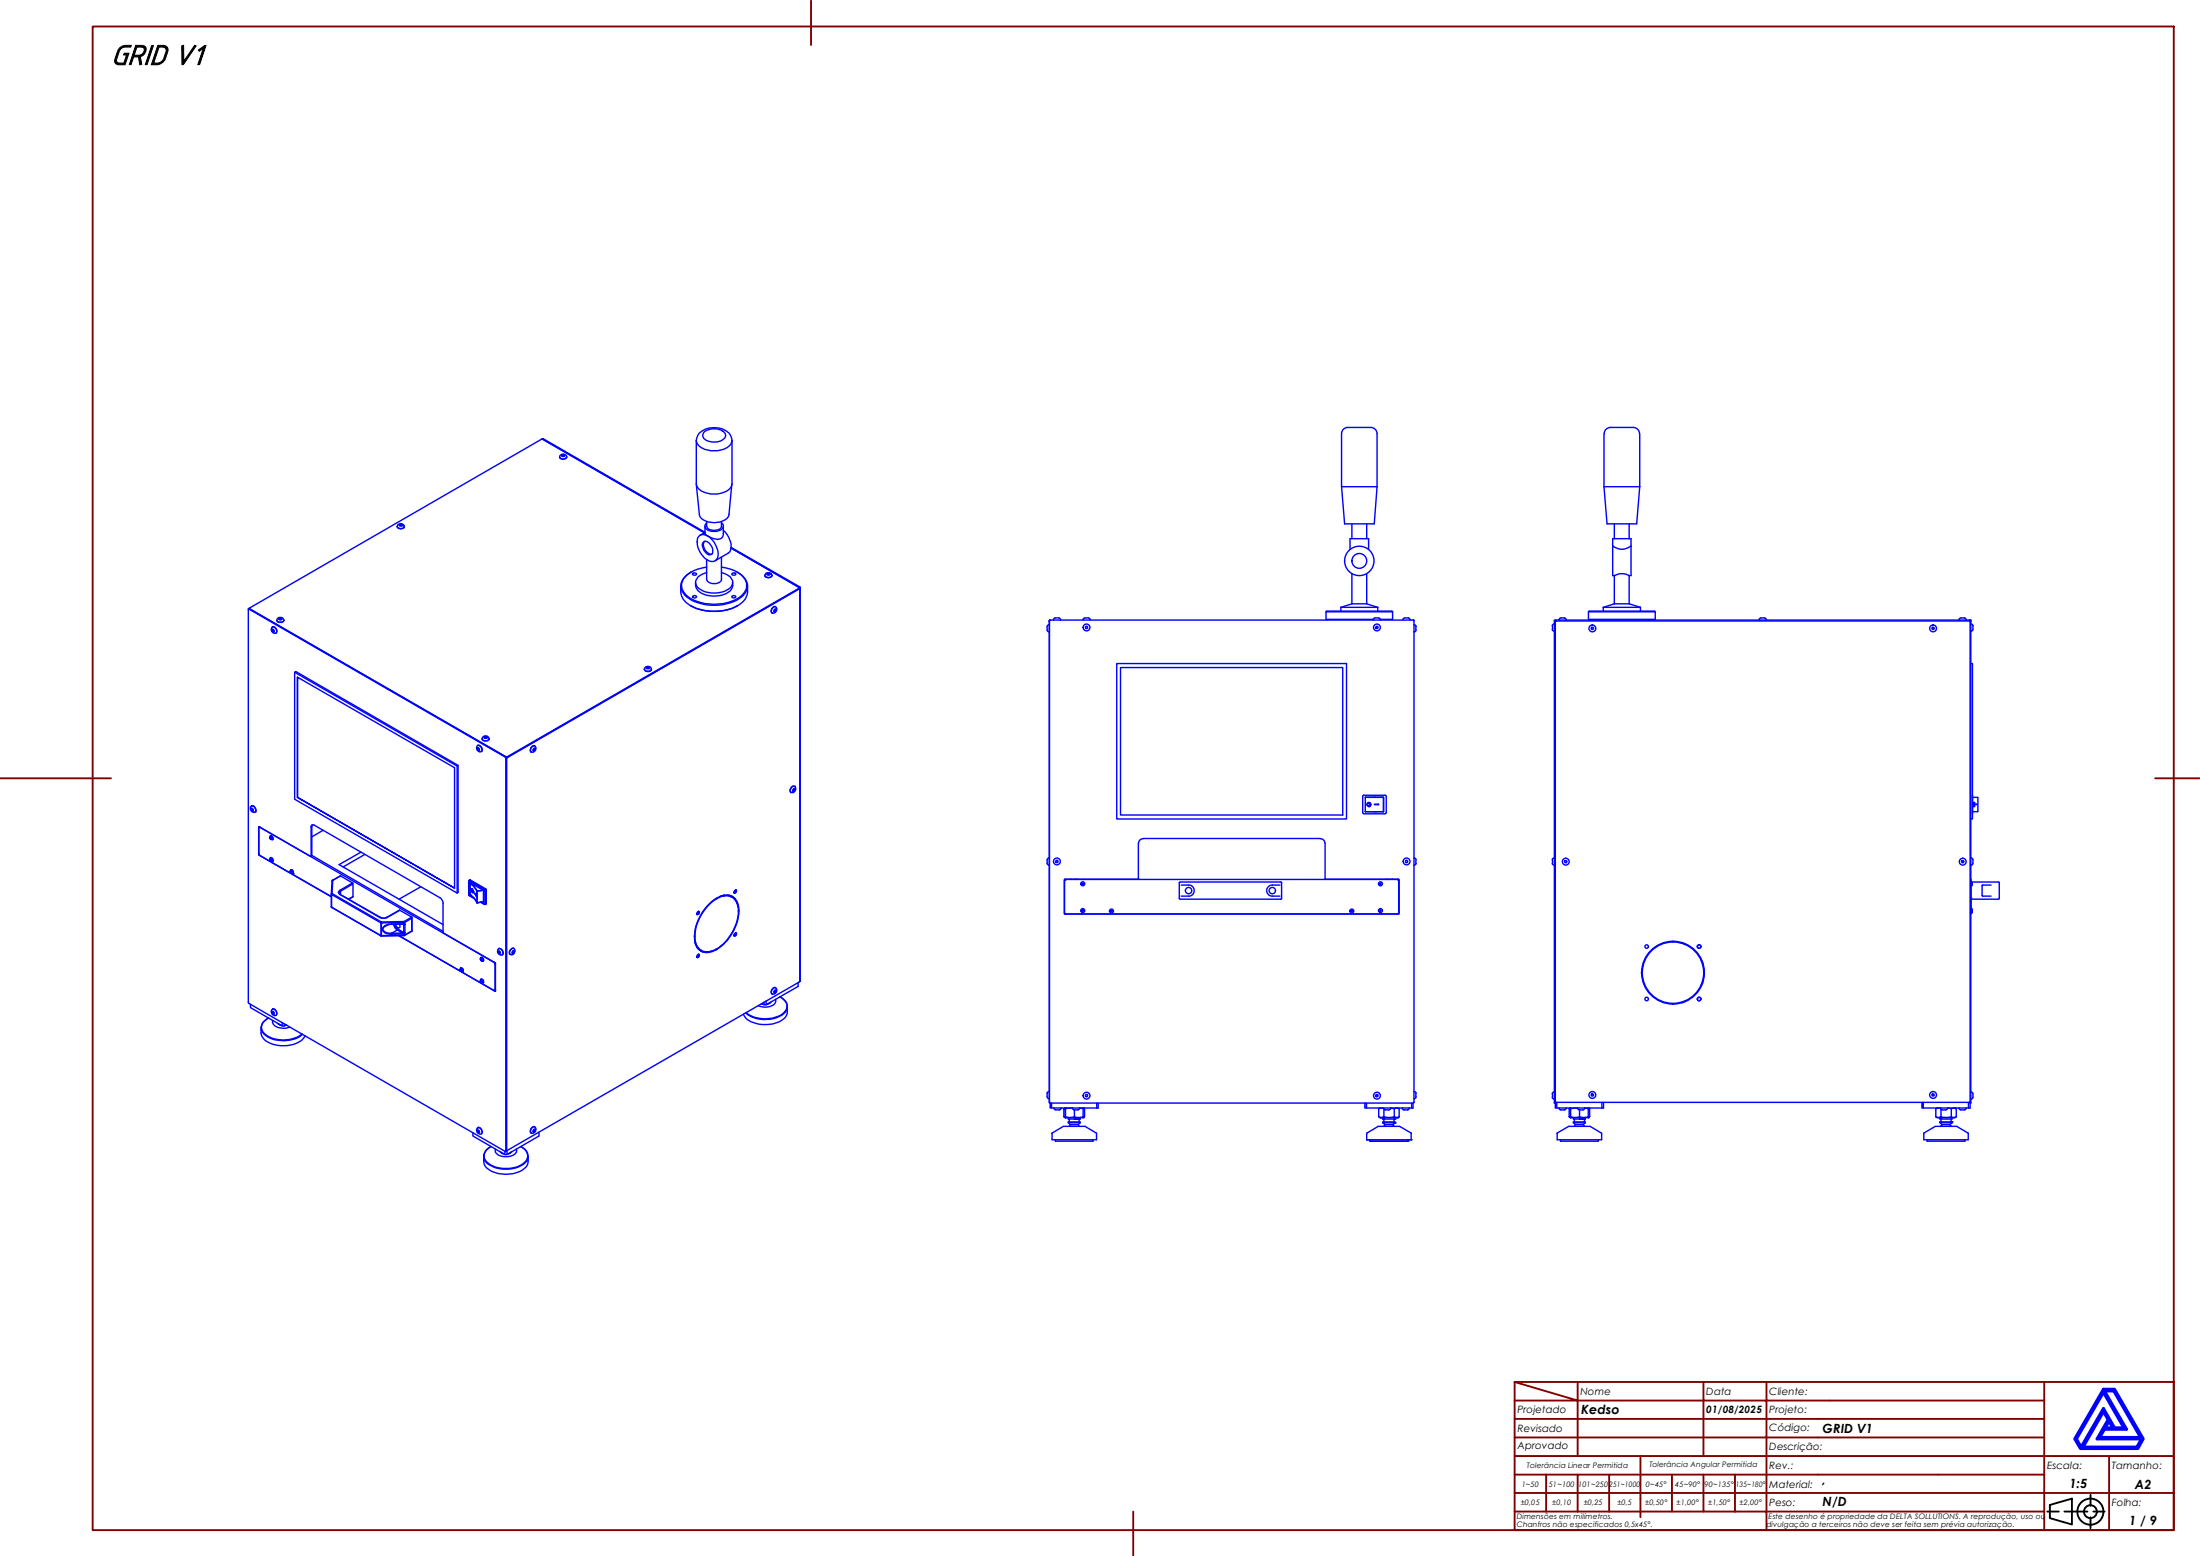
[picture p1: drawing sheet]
<svg xmlns="http://www.w3.org/2000/svg" width="594mm" height="420mm" viewBox="0 0 594 420" stroke-linecap="round" stroke-linejoin="round" font-family="sans-serif">
<!-- layer: Visible (ABNT) -->
<circle cx="192.2" cy="256.8" r=".19" fill="#00f"/>
<g fill="none" stroke="#00f" stroke-width=".38">
<path d="M146.5 118.6l43.7 25.3M146.6 118.6h-.4l-78.8 45.6v.2M146.7 118.5l-.2 .1M146.7 118.5l43.7 25.2M197.4 148l18.5 10.7-.1 .1M197.4 147.8l18.6 10.7M215.8 159l.1 106.1-79 45.6M215.8 159l-78.9 45.6M215.8 158.8v.2M215.8 158.8l-78.9 45.6M215.9 158.9l-.1 .1M216 158.5l.1 .2"/>
<path d="M216 158.5l-.2 .1M216.1 158.7h-.2l.1 .3M216.1 158.7v106.2M67.2 164.4l-.1 106.3 69.5 40.2M67.2 164.4l69.3 40M67.3 164.3l-.2 .1M67.4 164.4l69.3 40M67.4 164.4h-.2M79.6 181.5l.3-.2 43.8 25.4v34.3l-.3 .2-43.8-25.4zM79.6 181.5l43.8 25.4 .3-.2M80.3 182.9v32.4v-32.4l42.4 24.4v32.5M80.3 215.3l42.4 24.5-42.4-24.5"/>
<path d="M123.4 206.9v34.3M136.5 204.4l.1 .3M136.6 204.7v106.2M136.7 204.4h.2M136.7 204.4l.1 .2M136.7 204.4h-.2M136.8 204.6h.1M136.8 204.6v106.1M136.8 204.6l-.2 .1M136.9 204.6l-.1 .2M136.9 204.4v.2M69.8 230.7l.2 .2"/>
<path d="M69.8 223.3v7.4M69.9 230.5l.3 .5M69.9 230.6l-.1 .1M70 223.2l-.2 .1M70 230.9l19.5 11.3M70 223.2l13.9 8M70 230.9h.1M70 223.2v.1M70.2 223.4l-.3 .2M84 223.3l.2-.5h.6l34.2 19.7 .6 1.2v8.1l14.1 8.2 .1 7.6M84 231.2h-.1M84 223.3v7.9"/>
<path d="M84.2 231.1l-.3 .1M84.2 231.1l-.2 .1M84.2 223.2v7.9M84.2 223.2l-.2 .1M84.3 222.7l-.1 .5M87.2 224.2l-3 1.8M97.5 230.1l-5.9 3.4 28 16.2M98.5 230.7l-5.9 3.4M107.7 252.6l26 15M133.4 259.9l.3 .5 .1-.1M187.6 253.9a3.6 3.6 0 0 0 1.8 2.7M188.3 257.9l.2-.2a.39 .39 0 0 1 .3 .6 .39 .39 0 0 1-.6 .1z"/>
<path d="M188.3 246.2l.4-.1a.46 .46 0 0 1 .1 .6 .46 .46 0 0 1-.6 .2zM188.7 257.7l-.2 .5-.3 .3M188.7 246.1l-.2 .6-.3 .2M192.5 256.7l-1.6 .4-1.7-.3M193.3 256.3l.2 .2v-.2a3.6 3.6 0 0 1-5.2-.7l-.4-.9-.3-1.8a3.5 3.5 0 0 0 1.4 3.7 3.5 3.5 0 0 0 3.8 .1l.7-.2M193.3 242.6l.2 .1v-.2a13.4 13.4 0 0 0-6 10.3v-.2M193.5 242.7a12.8 12.8 0 0 0-5.9 10.1M194.4 242.1a3.6 3.6 0 0 1 3.3 .1M197.7 242l.7 .6 .5 .8 .4 1.6M198.6 251.9h.1a.47 .47 0 0 1 .1 .6 .47 .47 0 0 1-.6 .2l.1-.5zM198.6 240.3a.39 .39 0 0 1 .2 .6 .39 .39 0 0 1-.6 .1zM198.7 251.9v.4l-.5 .4"/>
<path d="M198.7 240.3v.4l-.5 .4M199.4 245.8v.2a3.5 3.5 0 0 0-4.1-4l-1.7 .6a3.5 3.5 0 0 1 3.9-.7 3.5 3.5 0 0 1 2 3.3v.7M199.5 246a13.1 13.1 0 0 1-5.9 10.3 14.4 14.4 0 0 0 5.9-10.3zM67.6 271.2v.9l8.6 4.9h.6M70.5 277.5a3.9 3.9 0 0 0 3.4 4.5 8.4 8.4 0 0 0 8-1.6l.5-.7M73.7 275.6a1.54 1.54 0 0 0 1.4 1.9l1.9 .2 1.2-.4M74.9 276.3l1 .6M75.2 276.5l.6 .3M76.2 276.1v.9M76.8 276.5v.5M77.2 276.8l-.4 .2M77.3 276.8l-.2 .1"/>
<path d="M81.5 279.2a8.3 8.3 0 0 1-10.4-.4 2.36 2.36 0 0 1 1-3.6l.4-.3a2.67 2.67 0 0 0-1.1 4.5 8.6 8.6 0 0 0 10.3-.1M133.7 267.4l.1 .2M133.8 267.6h-.1M133.8 267.3l-.4 .2M201.5 273.4a8.4 8.4 0 0 0 10.1 .1 2.34 2.34 0 0 0-.5-4l-.5-.3a2.81 2.81 0 0 1 1.9 3.4 6.8 6.8 0 0 1-6.8 2.7 6.7 6.7 0 0 1-4.3-1.8M205.6 271.1l.5 .1M205.7 271l.2 .1M205.7 271l.6 .3h.6M206.3 270.6v.7M206.9 270.3v1M208 270.7l-.7 .4M208.2 270.6l-1 .6"/>
<path d="M209.4 269.9a1.83 1.83 0 0 1-2.1 2h-.9l-1.7-.3M212.6 271.8a3.7 3.7 0 0 1-3.4 4.5 8.5 8.5 0 0 1-7.8-1.4l-.7-1M215.5 265.3v1.1l-8.6 4.9M216.1 264.9l-.2 .2M216.1 264.9l-.1 .1M127.7 305.9v.8l8.6 5.1h.6M130.6 312.3a3.5 3.5 0 0 0 2.8 4.2 8 8 0 0 0 8.9-1.8l.3-1.1v-1.3M131.1 310.7l1.5-1.1a2.61 2.61 0 0 0-1.3 3.9 8.3 8.3 0 0 0 10.7 0 2.54 2.54 0 0 0-1.4-3.9 2.67 2.67 0 0 1 2 2.5 2.67 2.67 0 0 1-1.8 2.6 8.6 8.6 0 0 1-9.6-1 2.33 2.33 0 0 1-.1-3zM133.8 310.3a1.72 1.72 0 0 0 1.9 2 3.3 3.3 0 0 0 3.8-1.5l-.1-.5M135.1 311l.9 .6M135.3 311.1l.6 .4M136.3 310.9v.9"/>
<path d="M136.8 310.6l.1 .1M136.8 310.7l-.2 .2M136.8 310.7h.1M136.9 310.7v1.1M137.9 311.1l-.5 .4M138.2 311l-.4 .4-.6 .2M145.5 305.7v1l-8.6 5.1"/>
</g>
<circle cx="133.4" cy="259.9" r=".19" fill="#00f"/>
<path d="M69.9 223.6v6.9M70.1 223.3l-.1 .1M70.2 231l19.3 11.1M70.2 223.4l63.2 36.5M78.5 234.9a.68 .68 0 0 1 .6 1M84.2 231l35.4 20.5M107.7 252.6l25.7 14.9M133.7 260.4v6.9M133.8 267.4l-.2 .1" fill="none" stroke="#00f" stroke-width=".38"/>
<g fill="#00f">
<circle cx="78.5" cy="234.9" r=".19"/>
<circle cx="79.1" cy="235.9" r=".19"/>
</g>
<g fill="none" stroke="#00f" stroke-width=".38">
<path d="M73 226.1h.2l.1 .4-.1 .1zM73 225.8a.56 .56 0 0 1 .6 .3 .56 .56 0 0 1-.1 .6 .64 .64 0 0 1-.5-.9zM73 226.2h.2l.1 .3zM73 231.7a.53 .53 0 0 1 .6 .3 .53 .53 0 0 1-.2 .6 .65 .65 0 0 1-.4-.9zM73 232.1l.2-.1 .1 .4zM73 225.7a.64 .64 0 0 1 .6 .3 .64 .64 0 0 1 0 .7M73 231.6a.59 .59 0 0 1 .7 .3 .59 .59 0 0 1-.1 .7M73.2 226.3v.2M73.2 226.2l-.2 .2M73.2 232.1v.3M73.2 232.1l-.2 .2M78.4 235.1a.52 .52 0 0 1 .7 .1 .52 .52 0 0 1-.2 .7 .69 .69 0 0 1-.5-.8z"/>
<path d="M78.4 235.3l.4 .4-.2 .1zM78.5 235.3l.2 .4zM78.5 235.5h.2l-.1 .2M95.2 238.4l.1 .3M95.2 238.4l-3.6 2.1-.2 .3 .2 .6 11.5 6.5 1.4-.1 3.4-2M95.2 238.4l-3.3-1.9-2 1.2-.2 3.6 13.3 7.7 6.1-.2 2.1-1.2-3.3-1.8M89.5 241.5l13.4 7.7v3.4l-13.4-7.6zM91.9 240.6l3.4-1.9v3.4l-1.2 .7M91.9 240.6l-.3 .5M91.9 240.6v.9M95.3 242.1v.1M103 249.2l6.1-.1v.4h-3.4a2.25 2.25 0 0 0-2.4 1.4 2.02 2.02 0 0 0 2.4 1.4l3.4-.2v.4l-6.1 .1z"/>
<path d="M106.2 249.6l.4 .9 .7 .6-1.6 .9M107.8 245.8h.1M109.3 249.1l1.9-1.2v3.5l-1.9 1.1zM129.8 258.6a.53 .53 0 0 1 .7 .3 .53 .53 0 0 1-.3 .7 .65 .65 0 0 1-.4-1zM129.8 259l.3 .3zM129.9 258.6a.61 .61 0 0 1 .6 .2 .61 .61 0 0 1-.1 .7M130 259.1v.3M130 259l-.2 .2M124.3 261.8l.3 .1 .1 .3h-.2zM124.3 261.5a.49 .49 0 0 1 .8 .3 .49 .49 0 0 1-.6 .6l-.3-.5zM124.3 261.8l.4 .4h-.2zM124.4 261.4a.59 .59 0 0 1 .6 .3 .59 .59 0 0 1 0 .7"/>
<path d="M124.5 261.9l.2 .2-.2 .1M124.5 261.9l-.2 .1M129.7 264.6a.52 .52 0 0 1 .8 .1 .52 .52 0 0 1-.3 .8 .69 .69 0 0 1-.5-.9zM129.8 264.8a.24 .24 0 0 1 .3 .2 .24 .24 0 0 1-.1 .3zM129.8 264.8h.2l.1 .4zM129.9 264.5a.59 .59 0 0 1 .6 .2 .59 .59 0 0 1-.1 .7M130 265v.2M130 264.9l-.2 .1"/>
<circle cx="73.1" cy="232.3" r=".23"/>
<circle cx="130" cy="259.2" r=".24"/>
</g>
<circle cx="104.1" cy="250" r=".19" fill="#00f"/>
<g fill="none" stroke="#00f" stroke-width=".38">
<path d="M143.5 201.8a.68 .68 0 0 1 1.1-.2 .68 .68 0 0 1-.1 1.1 .69 .69 0 0 1-1.1 .3 .69 .69 0 0 1 .1-1.2zM144 202.5l.4 .1M144.1 202.1l.3-.1a.46 .46 0 0 1 .1 .5 .46 .46 0 0 1-.5 .2zM144.1 202.2l.3-.1 .1 .2-.4 .4zM144.4 201.4a1.03 1.03 0 0 0-1 .5 1.03 1.03 0 0 0 0 1.2M144.5 202.3l-.2-.1-.2 .3M214.5 212.3a1.1 1.1 0 0 0-.9 1.7M89.7 237.9l-.2 3.5M89.8 237.7l-.1 .2M91.9 236.5l-2.1 1.2M89.5 241.4l.2-.1-.2 .2zM89.5 244.8l.1 .2"/>
<path d="M89.5 241.4v3.4M89.5 244.9l.1 .2M89.5 241.4h.1M89.6 245l13.4 7.8 6.1-.2 2.2-1.2M91.6 241.1l.3 .4M91.8 241.5h.1M91.8 240.4l.1 .2M91.9 241.5l10.8 6.2M95.3 242.2l-1.1 .6M102.7 247.7l-.1 .1M102.7 247.7a1.68 1.68 0 0 0 1.8 0M102.9 252.7l.1 .1"/>
<path d="M102.9 249l.1 .2zM104.5 247.7v.1M105.7 249.6a2.35 2.35 0 0 0-2.3 1.3 1.71 1.71 0 0 0 1.9 1.1h.4M105.7 249.5v.1M105.7 252v.3M106.6 249.6l.3 .8 .5 .5M107.4 250.9l-.1 .2 1.4 .8-3 .1M107.8 249.5l.2 .9a.73 .73 0 0 1-.8 0 .73 .73 0 0 1-.3-.8M107.8 245.8l-3.3 1.9M108.7 249.5l.6 .2M108.7 249.5h.1M108.7 249.5l-3 .1"/>
<path d="M108.8 249.5l.2 .2v2.1l-1.6-.9M109 249.6h.1M109.1 248.8l.2 .3h-.2zM109.1 249.5h.2zM109.2 252.6h-.1M109.3 251.8h-.3l.2 .3a.26 .26 0 0 0-.3-.2 .26 .26 0 0 0-.2 .3M111.2 247.6v.3M111.2 251.4h.1M111.3 247.8v3.6M208.7 266.9a.68 .68 0 0 1 1 .1 .68 .68 0 0 1-.2 1 .67 .67 0 0 1-.9 .4 .67 .67 0 0 1-.2-1zM209 267.6l.3-.3a.37 .37 0 0 1 .3 .5 .37 .37 0 0 1-.6 .1zM209 267.8l.4 .1"/>
<path d="M209.2 267.6h.3l-.3 .5zM209.3 267.5l-.1 .3M209.4 267.4l.1 .2M209.4 266.7a1.03 1.03 0 0 0-.9 .5 1.03 1.03 0 0 0 0 1.1M143.5 304.7a.68 .68 0 0 1 1.1-.2 .68 .68 0 0 1-.1 1.1 .69 .69 0 0 1-1.1 .2 .69 .69 0 0 1 .1-1.1zM144 305.2l.4-.4a.46 .46 0 0 1 .1 .6 .46 .46 0 0 1-.5 .2zM144 305.4l.4 .1M144.1 305.1l.3-.1 .1 .2-.4 .4zM144.4 304.3a1.03 1.03 0 0 0-1 .5 1.03 1.03 0 0 0 0 1.1M144.5 305.2l-.2-.2-.2 .4"/>
</g>
<g fill="#00f">
<circle cx="213.6" cy="214" r=".19"/>
<circle cx="214.5" cy="212.3" r=".19"/>
</g>
<g fill="none" stroke="#00f" stroke-width=".38">
<path d="M208.7 164.1a.68 .68 0 0 1 1 .1 .68 .68 0 0 1-.2 .9 .67 .67 0 0 1-.9 .4 .67 .67 0 0 1-.2-1zM209 164.7l.3-.3a.42 .42 0 0 1 .3 .6 .42 .42 0 0 1-.6 .2zM209 165h.4M209.2 164.7l.2-.2 .1 .2-.3 .4zM209.3 164.6l-.1 .3M209.4 164.6l.1 .1M209.4 163.8a1.1 1.1 0 0 0-.9 1.7M67.9 217.7a1.03 1.03 0 0 1 1 .5 1.03 1.03 0 0 1 0 1M128.8 202a.44 .44 0 0 1 .6 .2 .44 .44 0 0 1-.1 .5l-.4-.2zM128.8 201.4a1.01 1.01 0 0 1 1.2 .4 1.01 1.01 0 0 1 0 1.1 1.01 1.01 0 0 1-1.1-.3 1.01 1.01 0 0 1-.1-1.2zM129 202l.3 .3v.3l-.3-.2zM129 201.3a1.1 1.1 0 0 1 1 1.6"/>
<path d="M129.2 202.2l.1 .3-.1 .1M129.2 202l-.2 .4M214 212.4a.77 .77 0 0 1 .9 .5 .77 .77 0 0 1-.5 .9 .63 .63 0 0 1-.9 .1 .63 .63 0 0 1 0-.9zM214.2 213.5h.3M214.2 213.1l.3-.1 .1 .2-.4 .5zM214.4 213l.1-.1a.44 .44 0 0 1 .1 .6 .44 .44 0 0 1-.5 .2zM214.6 213.2l-.2-.1-.1 .3M134.5 256.8a.44 .44 0 0 1 .6 .2 .44 .44 0 0 1-.2 .6l-.3-.3zM134.5 256.3a.93 .93 0 0 1 1.2 .4 .93 .93 0 0 1-.3 1.2 1.08 1.08 0 0 1-.9-1.6zM134.6 256.9l.4 .3v.3l-.4-.3zM134.7 256.1a1.05 1.05 0 0 1 1 .6 1.05 1.05 0 0 1-.1 1.1M134.8 257.1l.2 .2-.2 .2"/>
<path d="M134.8 257l-.2 .2M138.2 256.2a.65 .65 0 0 1 .8 .2 .65 .65 0 0 1-.1 .9 .7 .7 0 0 1-1.1 .4 .7 .7 0 0 1 .1-1.2zM138.4 257.2l.3 .1M138.4 256.8l.3-.1a.46 .46 0 0 1 .1 .6 .46 .46 0 0 1-.5 .2zM138.5 257l.2-.2 .1 .2-.3 .4zM138.7 256.1a1.05 1.05 0 0 0-1 .5 1.05 1.05 0 0 0 .1 1.1M138.8 257l-.2-.2-.1 .4M73.4 273.2a.44 .44 0 0 1 .6 .1 .44 .44 0 0 1-.1 .6l-.4-.2zM73.4 272.6a.97 .97 0 0 1 1.1 .3 .97 .97 0 0 1 .1 1.1 .96 .96 0 0 1-1.1-.2 .96 .96 0 0 1-.1-1.2zM73.5 273.2l.4 .3v.3l-.4-.3zM73.6 272.5a1.06 1.06 0 0 1 1 .5 1.06 1.06 0 0 1-.1 1.2M73.7 273.4l.2 .3-.2 .1"/>
<path d="M73.7 273.3l-.2 .2M128.8 305.2a.44 .44 0 0 1 .6 .1 .44 .44 0 0 1-.1 .6l-.4-.2zM128.8 304.7a1 1 0 0 1 1.2 .2 1 1 0 0 1 .1 1.1 .98 .98 0 0 1-1.2-.2 .98 .98 0 0 1-.1-1.1zM129 305.2l.3 .3v.3l-.3-.3zM129 304.5a1.06 1.06 0 0 1 1 .6 1.06 1.06 0 0 1 0 1.1M129.2 305.4l.1 .3-.1 .1M129.2 305.3l-.2 .2"/>
</g>
<circle cx="68.9" cy="219.2" r=".19" fill="#00f"/>
<g fill="none" stroke="#00f" stroke-width=".38">
<path d="M188 119a3.6 3.6 0 0 0 3.4 2.6 6.3 6.3 0 0 0 5.9-1.6l.4-1M188 119v11.7a3.6 3.6 0 0 0 3.4 2.6 6.3 6.3 0 0 0 5.9-1.6l.4-1v-11.7M188 119a4.2 4.2 0 0 1 4.5-3.5 4.8 4.8 0 0 1 5 2.6l.2 .9M190.1 116.8a4.3 4.3 0 0 1 5.7 .2 1.83 1.83 0 0 1-2 2.3 4 4 0 0 1-3.9-1.1l-.2-.6zM151.1 123.4a1.02 1.02 0 0 0 1 .6 1.02 1.02 0 0 0 .9-.6M151.4 122.9l.7-.2a.66 .66 0 0 1 .9 .5 .66 .66 0 0 1-.8 .7 .68 .68 0 0 1-.9-.1 .68 .68 0 0 1 .1-.9zM151.7 122.8l.5-.1 .3 .2a.42 .42 0 0 1-.5 .4 .42 .42 0 0 1-.3-.5zM151.7 122.9l.3-.1 .4 .2-.3 .2zM152 122.8l-.2 .4M152.3 122.9v.2l-.3-.1M188 130.8l.8 8.1a3.4 3.4 0 0 0 3.5 2.2 4.5 4.5 0 0 0 4.5-1.9l.8-8.4M107.3 142.2a1.03 1.03 0 0 0 .9 .6 1.03 1.03 0 0 0 1-.6"/>
<path d="M107.5 141.6l.4-.1a.73 .73 0 0 1 1.2 .5 .73 .73 0 0 1-1 .7 .62 .62 0 0 1-.8-.3 .62 .62 0 0 1 .2-.8zM107.8 141.6a.45 .45 0 0 1 .5-.1 .45 .45 0 0 1 .3 .5h-.6l-.2-.1zM107.9 141.7l.2-.1 .4 .2-.6 .1zM108.1 141.6l-.1 .3M108.5 141.6v.3l-.4-.1M183.8 158.2a5 5 0 0 0 3.7 5.8 14.3 14.3 0 0 0 12-.6 4.7 4.7 0 0 0 2.4-5.2M186.6 154.5a3.9 3.9 0 0 0-2.2 5.5 9.6 9.6 0 0 0 7.6 3.4 11.6 11.6 0 0 0 9-3 3.4 3.4 0 0 0-.7-5.1l-1.2-.8M187.1 154.9a.55 .55 0 0 1 .5-.2 .55 .55 0 0 1 .4 .5 .52 .52 0 0 1-.6 .2 .52 .52 0 0 1-.3-.5zM187.8 157.3a3.1 3.1 0 0 0 2.9 3.4 6.8 6.8 0 0 0 6.8-1.6l.3-.7 .1-1.1M188.9 144.6a2.84 2.84 0 0 1 3.6 1.4 4.4 4.4 0 0 1 .9 5.2 2.13 2.13 0 0 1-2.8-.3 5.2 5.2 0 0 1-1.9-6zM190.1 146.3a2.19 2.19 0 0 1 2.4 2.1 1.03 1.03 0 0 1-.6 1.4 1.03 1.03 0 0 1-1.3-.6 2.1 2.1 0 0 1-.5-2.9zM190.2 146.2a2.42 2.42 0 0 0 2 3.4"/>
<path d="M190.4 142.1v2a4.7 4.7 0 0 0 4 1.4l.5-.3 .4-.6v-2.5M190.4 143.8l-1.3 .7M190.8 154.6a3.7 3.7 0 0 0-3 2.5 3.3 3.3 0 0 0 3.2 2.8 6.6 6.6 0 0 0 6.5-1.7 2.32 2.32 0 0 0-1.6-3.2l-1.1-.4M190.8 153.1a8.5 8.5 0 0 0-6.3 3.4 3.9 3.9 0 0 0 2.3 5.3 13.6 13.6 0 0 0 13.2-.7 3.6 3.6 0 0 0-.4-6.2l-2.4-1.3-2.4-.5M190.8 141.2a1.24 1.24 0 0 0-.3 1.4 1.24 1.24 0 0 0 1.3 .8 3.1 3.1 0 0 0 3.5-1v-.8l-.5-.4M190.8 140.8v1.3a2.53 2.53 0 0 0 3.7 .6l.3-.4v-1.5M194.8 150.4v6a2.23 2.23 0 0 1-3.1 1l-.7-.5-.2-.5v-5.3M195.3 143.2a5.4 5.4 0 0 1 1.8 5.7l-4 2.5M197.7 154.9a.49 .49 0 0 1 .6-.2 .49 .49 0 0 1 .3 .5l-.7 .1-.3-.2zM206.6 155.4a1.03 1.03 0 0 0 .9 .6 1.03 1.03 0 0 0 1-.6M206.7 155l.6-.3a.72 .72 0 0 1 1.1 .5 .72 .72 0 0 1-1 .7l-.8-.3zM207.1 154.8l.6-.1 .3 .2a.42 .42 0 0 1-.5 .4 .42 .42 0 0 1-.4-.5z"/>
<path d="M207.1 154.9h.7v.1l-.5 .2zM207.4 155l.3 .1M207.4 154.8l-.1 .4M207.8 154.9v.2M73.4 170a.44 .44 0 0 1 .6 .1 .44 .44 0 0 1-.1 .6l-.4-.3zM73.4 169.4a1.01 1.01 0 0 1 1.1 .4 1.01 1.01 0 0 1 0 1.1 1.01 1.01 0 0 1-1.1-.3 1.01 1.01 0 0 1 0-1.2zM73.5 170h.2l.2 .5-.2 .1-.2-.3zM73.6 169.3a1.1 1.1 0 0 1 .9 1.6M73.7 170.2l.2 .2M73.7 170l-.2 .3M73.9 170.5l-.2 .1M74.7 167.5a1.07 1.07 0 0 0 1.9 0"/>
<path d="M75.1 166.9l.6-.2a.7 .7 0 0 1 .9 .8 .7 .7 0 0 1-1 .5 .61 .61 0 0 1-.8-.4 .61 .61 0 0 1 .3-.7zM75.2 167a.51 .51 0 0 1 .9 .2 .48 .48 0 0 1-.5 .2 .48 .48 0 0 1-.4-.4zM75.4 167l.5-.1 .1 .2-.2 .2zM75.6 166.9l-.1 .3M75.9 166.9v.3h-.3M186.5 163.6a13.9 13.9 0 0 0 12.7 0M187 161a.57 .57 0 0 1 .6-.2 .57 .57 0 0 1 .4 .5 .6 .6 0 0 1-1-.3zM197.7 161a.54 .54 0 0 1 .6-.2 .54 .54 0 0 1 .3 .5 .52 .52 0 0 1-.6 .2 .52 .52 0 0 1-.3-.5zM130.2 199.5a1.07 1.07 0 0 0 1.9 0M130.3 199.1a.89 .89 0 0 1 1.1-.4 .89 .89 0 0 1 .6 1 .96 .96 0 0 1-1.1 .4 .96 .96 0 0 1-.7-.9zM130.7 199a.51 .51 0 0 1 .9 .2 .48 .48 0 0 1-.5 .2 .48 .48 0 0 1-.4-.4zM130.8 199.1l.6-.2v.2l-.2 .2z"/>
<path d="M131.1 198.9l-.2 .3M131.4 198.9v.3h-.3M174 180.7a1.03 1.03 0 0 0 .9 .6 1.03 1.03 0 0 0 1-.6M174.4 180.1l.3-.1a.73 .73 0 0 1 1.1 .5 .73 .73 0 0 1-1 .8 .65 .65 0 0 1-.7-.4 .65 .65 0 0 1 .3-.8zM174.5 180.2a.45 .45 0 0 1 .5-.2 .45 .45 0 0 1 .3 .5h-.7zM174.6 180.3l.3-.2 .4 .3-.2 .1zM174.9 180.1l-.1 .3M175.2 180.2v.2h-.3M67.6 217.9a.9 .9 0 0 1 1.2 0 .9 .9 0 0 1 .2 1.1 .84 .84 0 0 1-1.1 .1 .84 .84 0 0 1-.3-1zM67.8 218.2a.43 .43 0 0 1 .6 .3 .43 .43 0 0 1-.3 .6l-.3-.5zM67.9 218.4l.4 .2v.3l-.4-.2zM68.1 218.5l.2 .3-.2 .1"/>
<path d="M68.1 218.4l-.2 .3M126.6 237.9v.1M126.6 237.9v3.6M126.6 238v3.6M126.7 237.7l.1 .1M126.7 237.7l-.1 .2M126.7 237.9l-.1 .1M126.7 237.9l4.1 2.4M126.8 237.8l-.1 .1M126.8 237.8l4.1 2.3M126.9 238.5l1 .8 .9 1.3v3.1l-.9-1.3-1-.8zM127.1 237.7h-.4"/>
<path d="M127.1 238.4l3.5 2.1v3.1M127.1 237.7l4 2.3M127.1 237.7l-.3 .1M126.6 241.5l.1 .4M126.6 241.5v.1M126.6 241.6l.1 .2M126.7 241.8l1.3 .7M126.7 241.8v.1M126.7 241.9l1.3 .7M127.3 240l.4 .4 .1 .4M129.8 243.6l1 .6M129.9 243.6l.9 .5"/>
<path d="M130.3 243.5l.3 .1M130.6 243.6h-.1M130.8 240.3l.1 .2M130.8 244.2h.3M130.8 244.1v.1M130.9 240.1l.2 .4h-.2M130.9 240.1l-.1 .2M130.9 244.1h-.1M130.9 244.1h.2M130.9 240.5v3.6M131.1 240l.2 .3M131.1 244.1v.1"/>
<path d="M131.1 240l-.2 .1M131.3 243.9l-.2 .3M131.3 240.3l-.2 .2v3.6M131.3 240.3v3.6M131.3 243.9l-.2 .2M187.6 254.3v.1M187.7 254.6v.1M187.8 254.9v.1M187.9 255v.1M188.3 255.8v.1M188.3 255.8h-.1M188.5 255.9l-.2 .1"/>
<path d="M188.5 255.9l-.1 .2M188.6 257.7l-.1 .5-.3 .2M188.6 246.1l-.1 .4-.3 .4M188.6 256.1h-.1M188.7 257.7l-.2 .5-.3 .3M188.7 246.1l-.2 .6-.3 .2M188.7 256.1l-.2 .1M189.1 256.5l-.2 .1M190.3 257l-.1 .1M190.4 257l-.1 .1M190.9 257l-.1 .1M191.1 257l-.2 .1"/>
<path d="M191.3 257l-.1 .1M191.4 257l-.1 .1M194.9 241.9l-.1 .1M195.1 241.9h.1M195.5 241.7l-.1 .2 .1-.2M195.5 241.8h.1M196.8 241.7l-.3 .1M197 241.8l-.3 .1M197.4 241.9l-.1 .1 .1-.1M197.5 242l-.1 .1M197.6 242l-.1 .2M197.7 242.1l-.1 .1"/>
<path d="M197.8 242.1l-.1 .1M198.2 242.5l-.1 .1M198.5 242.8l-.1 .1M198.6 251.9v.4l-.4 .3M198.6 240.3v.5l-.4 .2M198.7 251.9v.4l-.5 .4M198.7 240.3v.4l-.5 .4M198.8 243.2v.2M198.9 243.4v.2M198.9 243.6v.2M199 243.7v.1"/>
</g>
<g fill="#00f">
<circle cx="127.3" cy="240" r=".19"/>
<circle cx="127.7" cy="241" r=".19"/>
</g>
<path d="M127.1 238.4l1.7 2.2 1.6-.3M127.8 240.8l-.1 .2M128.3 241.3l.4 .7M130.4 240.4l-1.6 .2v3.2l1.8-.4" fill="none" stroke="#00f" stroke-width=".38"/>
<g fill="#00f">
<circle cx="126.9" cy="238.5" r=".19"/>
<circle cx="126.9" cy="241.6" r=".19"/>
</g>
<path d="M126.9 238.5h.1M126.9 241.6v.1" fill="none" stroke="#00f" stroke-width=".38"/>
<circle cx="128.8" cy="243.8" r=".19" fill="#00f"/>
<path d="M127.3 240.1a.54 .54 0 0 1 .4 .3 .54 .54 0 0 1-.1 .6l-.3-.4zM128.8 240.6h.1M128.8 243.8h.1" fill="none" stroke="#00f" stroke-width=".38"/>
<circle cx="127.8" cy="240.8" r=".19" fill="#00f"/>
<path d="M127.3 240.2a.33 .33 0 0 1 .4 .2 .33 .33 0 0 1-.2 .4zM127.4 240.1l-.1 .5 .3 .3" fill="none" stroke="#00f" stroke-width=".38"/>
<circle cx="128.7" cy="242" r=".19" fill="#00f"/>
<path d="M128.3 241.4l.4 .5" fill="none" stroke="#00f" stroke-width=".38"/>
<circle cx="128.3" cy="241.3" r=".19" fill="#00f"/>
<path d="M126.9 238.5v3.2a4.6 4.6 0 0 1 1.9 2.1v-.1M127 238.4v.1M128.3 241.4l.4 .5M130.6 243.4l-1.8 .4" fill="none" stroke="#00f" stroke-width=".38"/>
<g fill="#00f">
<circle cx="127.3" cy="240" r=".19"/>
<circle cx="127.7" cy="241" r=".19"/>
</g>
<path d="M113.7 239.4l-5.9 3.4M287.6 237.4v.2M289.1 237.4v.1M292.6 237.4v.1M372.6 237.4v.1M376 237.4v.1M377.6 237.4l-.1 .2M287.6 246.7v.1M292.1 246.7l-.1 .1M373.1 246.7l.1 .1M377.6 246.7v.1" fill="none" stroke="#00f" stroke-width=".38"/>
<circle cx="287.6" cy="237.6" r=".19" fill="#00f"/>
<g fill="none" stroke="#00f" stroke-width=".38">
<path d="M283.4 167.7l-.1 130 .3 .2M283.4 167.6v130M283.4 167.5l-.1 .2M283.6 167.4l-.2 .2M283.6 167.4h98M283.6 167.4l-.2 .3M301.6 179.2h62v41.9h-62zM381.6 167.4l.2 .3M381.6 167.4l.2 .2M381.8 167.6v130.2l-98.3 .1-.2-.2M302.6 180.3h60v39.8h-60zM287.6 237.4h19.6"/>
<path d="M287.6 237.4l-.2 .2v9M289.2 237.4v.1M290.1 237.5h.4M290.9 237.4l-.1 .1M308.6 226.4h48M308.6 226.5a1.28 1.28 0 0 0-1.2 1.1l.1 9.6-.3 .3M356.6 226.5a1.17 1.17 0 0 1 1.2 1.2M357.8 227.6v9.6l.2 .3M358 237.4h19.6M374.3 237.4v.1M374.6 237.5h.4M375.9 237.4l.1 .1"/>
<path d="M377.6 237.4l.2 .2v9M287.4 246.6l.2 .3M287.6 246.8h90M377.8 246.6l-.2 .3M287.7 299.2l-.4 .2v2.1l.4 .3-.4-.3M287.7 299.3l-.4 .1M287.7 299.4v-.2v2.6v-.3M287.7 299.4v2.1M289.6 299.3l-1.9 .1M290.1 299.7v1.8M291.5 299.2l1 .2M292.5 299.2l.4 .2v2.1l-.4 .2"/>
<path d="M292.5 299.2v.2M292.5 299.2l.3 .2M292.5 299.4v2.1M287.7 301.5a2.99 2.99 0 0 0 2.4 0M290.1 302.2l1.6-.2zM290.1 301.5a2.84 2.84 0 0 0 2.4 0M291.4 301.9l.3 .1-.1-.1M291.5 302h.1M291.7 301.9h-1.6v.3M292.5 301.5v.3M292.8 301.5l-.3 .3"/>
</g>
<circle cx="287.7" cy="301.8" r=".19" fill="#00f"/>
<path d="M287.7 301.8h4.8M288.5 302.2h3.2M288.5 302.9h3.2M288.5 303.2h3.2M289.1 303.7h2" fill="none" stroke="#00f" stroke-width=".38"/>
<g fill="#00f">
<circle cx="287.7" cy="301.8" r=".19"/>
<circle cx="292.5" cy="301.8" r=".19"/>
<circle cx="292.5" cy="299.2" r=".19"/>
<circle cx="287.7" cy="299.2" r=".19"/>
</g>
<path d="M288.3 301.7l.2 .5M288.5 302.9v.3l.6 .5M288.7 302.2v.7M289.1 303.7l-.4 .5M291.1 303.7l.4 .5M291.4 302.2v.7M291.7 302v.2M291.7 302.9v.3l-.6 .5M291.8 301.7l-.1 .2M373.4 301.9h.2" fill="none" stroke="#00f" stroke-width=".38"/>
<circle cx="372.7" cy="301.8" r=".19" fill="#00f"/>
<path d="M372.7 301.8h.6M373.4 302.2h.3M376.4 302.2h.3M376.8 301.8h.7" fill="none" stroke="#00f" stroke-width=".38"/>
<circle cx="376.7" cy="303.2" r=".19" fill="#00f"/>
<path d="M373.4 303.2h.1" fill="none" stroke="#00f" stroke-width=".38"/>
<g fill="#00f">
<circle cx="377.4" cy="301.8" r=".19"/>
<circle cx="372.7" cy="301.8" r=".19"/>
</g>
<path d="M373.3 301.7l.2 .2M376.8 301.7l-.1 .2" fill="none" stroke="#00f" stroke-width=".38"/>
<g fill="#00f">
<circle cx="376.7" cy="302.2" r=".19"/>
<circle cx="373.4" cy="302.2" r=".19"/>
<circle cx="376.7" cy="303.2" r=".19"/>
</g>
<g fill="none" stroke="#00f" stroke-width=".38">
<path d="M283.6 297.9v1.3h.4v-1.3M296.2 297.9v1.3M296.5 297.9v1.3h-12.5M368.6 297.9v1.3h.4v-1.3M372.3 299.4v2.1M372.7 299.2l-.4 .2M373.6 299.3l-.9-.1-.4 .2M373.7 299.5v2M375.5 299.2l1 .2M376.5 299.4l.4-.2 .9 .2M376.5 299.4v2.1M377.4 299.2l.4 .2"/>
<path d="M377.8 299.4v2.1M381.2 297.9v1.3M381.6 297.9v1.3h-12.6M284.1 305.9l-.1 .2M284.2 305.9l2.9-1.8h5.9l3 1.8M285 307.8v.3h10.1v-.3M296 305.9l.1 1.9h-12v-1.7M369.1 307.8h.9M370 308.1h10.2M372.3 301.5a1.09 1.09 0 0 0 1.4 0M372.3 301.5l.4 .3h4.7l.4-.3M373.3 301.7l.2 .2"/>
<path d="M373.6 301.9l-.1 .1M373.7 301.5a4 4 0 0 0 2.8 0M373.7 302.2v.7M374 303.7l-.3 .5M376.1 303.7l.3 .5M376.4 302.2v.7M376.5 301.5a1 1 0 0 0 1.3 0M376.7 303.2h-3.3l.7 .5M376.7 303.2v-.3h-3.3v.3l.7 .5M376.7 303.2l-.6 .5h-2M376.8 301.7l-.1 .5h-3.3v-.2l.6-.1h-.6M380.2 307.8h.9"/>
</g>
<g fill="#00f">
<circle cx="381.1" cy="307.8" r=".19"/>
<circle cx="369.1" cy="307.8" r=".19"/>
<circle cx="380.2" cy="308.1" r=".19"/>
<circle cx="370" cy="308.1" r=".19"/>
</g>
<g fill="none" stroke="#00f" stroke-width=".38">
<path d="M364 115.4a1.68 1.68 0 0 0-1.7 1.7v14.3M364 115.4h6.2a1.68 1.68 0 0 1 1.7 1.7v14.3M362.3 131.4h9.6M362.3 131.4l.8 10.1h8l.8-10.1M364.6 148.3v-2.8h5v2.8M365.1 141.5v4M365.1 154.9v8.1M369.1 141.5v4M369.1 154.9v8.1M282.8 170.1l.2 .4 .3 .1M283.3 168.7l-.5 .2v1.3M284.5 167.4v-.3l.5-.2h1.1l.3 .5"/>
<path d="M292.9 166.9h1M293 166.9l-.5 .2v.3M293.1 169.3l.3-.2 .3 .2v.3l-.3 .2-.3-.2zM293.9 166.9l.4 .2 .1 .3M358.1 165.2v2l.2 .2M358.1 165.2l.2-.2h17.6l.1 .2M358.1 165.2h17.9M358.1 167.2h12.8M362.1 164h9.9M362.1 164v1M365.1 163h4M365.1 163l-3 1"/>
<path d="M369.1 163l2.9 1M371.3 166.9l-.4 .2-.1 .3M371.3 166.9h1M371.5 169.3l.3-.2 .3 .2v.3l-.3 .2-.3-.2zM372 164v1M372.3 166.9l.4 .2v.3M372.7 167.2h3.3M376 165.2v2M376 167.2l-.1 .2M378.8 167.4l.1-.3 .4-.2h1.2l.2 .5M381.8 168.7l.4 .1 .2 .4M382.3 169.2v1"/>
<path d="M382.4 170.1l-.2 .4-.4 .1M368 215.1v4.3l.3 .3M368.3 214.7l-.3 .3M368.3 219.8h5.7M368.3 214.7h5.7M368.7 219.2h.1M368.7 215.2h4.9M368.7 219.2h4.9M368.8 215.3h-.1M373.5 215.3l.1 .1M373.6 219.1l-.1 .1M373.6 215.4v3.7"/>
<path d="M374 214.7l.3 .3M374.3 215.1v4.3l-.3 .3M282.8 232.2v1M282.8 233.1l.2 .4 .3 .1M283.3 231.7l-.3 .1-.2 .4M285.1 232.5l.3-.2 .3 .2v.3h-.6zM287.5 237.8v8.6M292.2 238.5h.4v.3l-.2 .1zM318.7 238.2l-.2 .2v4.1l.2 .3M318.7 238.2h27.2M319 239h2a1.49 1.49 0 0 1 1.5 1.5 1.49 1.49 0 0 1-1.5 1.5h-2M345.6 239h-2a1.49 1.49 0 0 0-1.5 1.5 1.49 1.49 0 0 0 1.5 1.5h2"/>
<path d="M345.9 238.2l.2 .2v4.1l-.2 .3M372.6 238.5h.3v.3l-.2 .1zM377.3 237.5h-89.4l-.4 .4M377.3 237.5l.4 .4M377.7 237.8v8.6M379.5 232.5l.3-.2 .3 .2v.3h-.6zM381.8 231.7l.4 .1 .2 .4M382.3 232.2v1M382.4 233.1l-.2 .4-.4 .1M287.5 246.4l.4 .4h89.4M292.2 245.7h.4v.3l-.2 .1zM299.9 245.9l.3-.1 .2 .3-.2 .1z"/>
<path d="M318.7 242.8h27.2M364.8 245.9l.2-.1 .2 .3-.2 .1zM372.6 245.7h.3v.3l-.2 .1zM377.7 246.4l-.4 .4M283.3 294.7l-.3 .1-.2 .4v1.2l.5 .3M284.6 299.3l.5 .4 1.2-.1 .2-.3M289.6 299.3l.5 .4 1.2-.1 .2-.3M293.1 295.6h.6v.4l-.3 .2-.3-.2zM371.5 295.6h.6v.4l-.3 .2-.3-.2zM373.6 299.3l.5 .4M374.1 299.7h.9M375.5 299.3l-.4 .4"/>
<path d="M378.7 299.3l.4 .4M380.6 299.3l-.3 .3-1.2 .1M381.8 294.7l.4 .1 .2 .4M382.3 295.2v.9M382.4 296.2l-.2 .4-.4 .1M369.2 305.9l-.1 1.9h12v-1.7M369.2 305.9l3-1.8h5.8l3 1.8M370 307.8v.3h10.2v-.3M381 305.9l.1 .2"/>
<circle cx="367.1" cy="151.5" r="2"/>
<circle cx="367.1" cy="151.5" r="4"/>
<circle cx="293.4" cy="169.4" r=".92"/>
<circle cx="371.8" cy="169.4" r=".92"/>
<circle cx="285.4" cy="232.6" r=".92"/>
<circle cx="292.4" cy="238.6" r=".54"/>
<circle cx="372.8" cy="238.6" r=".54"/>
<circle cx="379.8" cy="232.6" r=".92"/>
<circle cx="292.4" cy="245.9" r=".54"/>
<circle cx="300.1" cy="246" r=".54"/>
<circle cx="321" cy="240.5" r=".86"/>
<circle cx="343.6" cy="240.5" r=".86"/>
<circle cx="365" cy="246" r=".54"/>
<circle cx="372.8" cy="245.9" r=".54"/>
<circle cx="293.4" cy="295.9" r=".92"/>
<circle cx="371.8" cy="295.9" r=".92"/>
</g>
<circle cx="369.6" cy="217.8" r=".19" fill="#00f"/>
<g fill="none" stroke="#00f" stroke-width=".38">
<path d="M368.7 215.3l4.9 .1-.1 3.8h-4.8M369.6 216.8a.38 .38 0 0 0-.4 .4 .38 .38 0 0 0 .4 .4M370.1 217.2v.3l-.5 .3M371.2 217.1l1 .2zM372.2 217.1v.2"/>
<circle cx="369.6" cy="217.2" r=".52"/>
<circle cx="369.6" cy="217.2" r=".39"/>
</g>
<g fill="#00f">
<circle cx="371.5" cy="219.2" r=".19"/>
<circle cx="370.9" cy="219.2" r=".19"/>
</g>
<path d="M368.7 219.1h.1M368.7 215.3v3.8M370.9 215.2v.1M371.5 215.2v.1" fill="none" stroke="#00f" stroke-width=".38"/>
<g fill="#00f">
<circle cx="369.6" cy="216.7" r=".19"/>
<circle cx="369.6" cy="217.8" r=".19"/>
</g>
<path d="M531.8 297.7h.2" fill="none" stroke="#00f" stroke-width=".38"/>
<circle cx="532" cy="167.7" r=".19" fill="#00f"/>
<path d="M420 297.7h.2" fill="none" stroke="#00f" stroke-width=".38"/>
<circle cx="420" cy="167.7" r=".19" fill="#00f"/>
<g fill="none" stroke="#00f" stroke-width=".38">
<path d="M419.7 167.4h.3v130.5h-.3zM420 167.7h112M420 167.4h112.2v130.5h-.2M420.2 167.6l-.2 .2M531.8 167.6l.2 .2M532 167.4v131.8h-12.6M532.2 179.2h.4v41.9h-.4M451.9 254.2v.2M451.9 254.2a8.5 8.5 0 0 1 8.3 8.3l-.1 .1a8.3 8.3 0 0 0-8.2-8.2M443.4 262.7a8.2 8.2 0 0 0 8.3 8.4M443.5 262.7a8.3 8.3 0 0 0 8.2 8.2M443.5 262.5a8.3 8.3 0 0 1 8.2-8.1v-.2a8.3 8.3 0 0 0-8.3 8.4"/>
<path d="M451.7 271v.2M451.9 271v.2M451.9 270.9a8.3 8.3 0 0 0 8.2-8.2h.1a8.5 8.5 0 0 1-8.3 8.4M420 297.4l.2 .3M420.2 297.7h111.6M420.4 297.7v1.5h-.4v-1.3M424.1 299.4v-.2v2.6v-.3M424.1 299.4v2.1M426 299.3l-1.9 .1M426.5 299.7v1.8M427.9 299.2l1 .2M428.9 299.2v.2"/>
<path d="M428.9 299.4v2.1M432.6 297.7v1.5M433 297.7v1.5h-12.6M519 297.7v1.5h.4v-1.5M531.6 297.7v1.5M532 297.4l-.2 .3M420.5 305.9l-.1 .2M420.6 305.9l3-1.8h5.8l3 1.8M421.4 307.8v.3h10.2v-.3M424.1 301.5a2.99 2.99 0 0 0 2.4 0M426.5 302.2l1.6-.2zM426.5 301.5a2.84 2.84 0 0 0 2.4 0"/>
<path d="M427.8 301.9l.3 .1M428.1 301.9h-1.6v.3M428.9 301.5v.3M432.4 305.9l.1 1.9h-12v-1.7M519.6 305.9l3-1.8h5.8l3 1.8M519.6 305.9l-.1 1.9h12l-.1-1.9M520.4 307.8v.3h10.2v-.3"/>
<circle cx="444.7" cy="255.6" r=".48"/>
<circle cx="458.8" cy="255.6" r=".48"/>
<circle cx="444.7" cy="269.8" r=".48"/>
<circle cx="458.8" cy="269.8" r=".48"/>
</g>
<circle cx="424.1" cy="301.8" r=".19" fill="#00f"/>
<path d="M424.1 301.8h4.8M424.9 302.2h3.2M424.9 302.9h3.2M424.9 303.2h3.2M425.4 303.7h2.1" fill="none" stroke="#00f" stroke-width=".38"/>
<g fill="#00f">
<circle cx="428.9" cy="301.8" r=".19"/>
<circle cx="428.9" cy="299.2" r=".19"/>
</g>
<g fill="none" stroke="#00f" stroke-width=".38">
<path d="M423.7 299.4v2.1M424.1 299.3l-.4 .1M424.1 299.2l-.4 .2M428.9 299.2l.4 .2zM429.3 299.4v2.1M522.7 299.4v2.1M523.1 299.2l-.4 .2M524.1 299.3l-.9-.1-.5 .2M524.1 299.6v1.9M525.9 299.2l1 .2M526.9 299.4l.5-.2 .9 .2M526.9 299.4v2.1"/>
<path d="M527.9 299.2l.4 .2M528.3 299.4v2.1M423.7 301.5l.4 .2zM424.7 301.7l.2 .5M424.9 302.9v.3l.5 .5M425.1 302.2v.7M425.5 303.7l-.4 .5M427.5 303.7l.4 .5M427.9 302.2v.7M427.9 302h.1M428 301.9l.1 .3M428.1 302.9v.3l-.6 .5"/>
<path d="M428.2 301.7l-.1 .2M428.9 301.7l.4-.2zM522.7 301.5a1.09 1.09 0 0 0 1.4 0M522.7 301.5l.4 .3h4.8l.4-.3M523.7 301.7l.2 .2h.5l-.5 .1M523.9 302.9h3.2v.3l-.6 .5h-2.1l-.5-.5zM523.9 303.2h3.2M523.9 301.9v.1M524.1 301.5a4 4 0 0 0 2.8 0M524.1 302.2v.7M524.5 303.7l-.4 .5M526.5 303.7l.4 .5"/>
<path d="M526.9 302.2v.7M526.9 301.5a1 1 0 0 0 1.4 0M527.1 301.9v.3h-3.2v-.2M527.2 301.7l-.2 .2"/>
</g>
<g fill="#00f">
<circle cx="523.1" cy="299.2" r=".19"/>
<circle cx="527.9" cy="299.2" r=".19"/>
</g>
<path d="M523.9 302.9h.2M524.5 303.7l-.4 .5M526.5 303.7l.4 .5M526.9 302.9h.2" fill="none" stroke="#00f" stroke-width=".38"/>
<g fill="#00f">
<circle cx="527.1" cy="302.9" r=".19"/>
<circle cx="523.9" cy="302.9" r=".19"/>
</g>
<g fill="none" stroke="#00f" stroke-width=".38">
<path d="M433.1 117.1v14.3M434.8 115.4h6.3M434.9 115.4a1.68 1.68 0 0 0-1.7 1.7M441 115.4a1.68 1.68 0 0 1 1.7 1.7M442.8 117.1v14.3M433.1 131.4h9.7M433.1 131.4l.9 10.1h8l.8-10.1M435.5 147.4a3.9 3.9 0 0 0 4.9 0M435.9 155.4h.1a4.1 4.1 0 0 1 3.9 0M435.9 155.4h-.4v-9.9h4.9v9.9h-.5M435.9 141.5v4M435.9 155.4v7.6"/>
<path d="M439.9 141.5v4M439.9 155.4v7.6M419.2 169.9l.4 .5M419.2 169v.9M419.6 168.5l-.4 .5M419.7 170.3h.1M419.7 168.5h.1M421.5 166.9l-.4 .2-.1 .3M421.5 166.9h1M422.4 166.9l.4 .2 .1 .3M428.9 165.2v2l.2 .2M428.9 165.2l.2-.2h17.7l.2 .2"/>
<path d="M428.9 165.2h18.1M428.9 167.2h18.1M429.8 169.4h.3l.2 .3-.2 .3h-.3l-.2-.3zM432.9 164h10.1M432.9 164v1M435.9 163h4M435.9 163l-3 1M439.9 163l3.1 1M443 164v1M447 165.2v2M447 167.2l-.2 .2M475.5 166.9h.9"/>
<path d="M475.5 166.9l-.4 .2-.1 .3M476.5 166.9l.4 .2v.3M521.8 169.4h.4l.2 .3-.2 .3h-.4l-.1-.3zM529.5 166.9l-.4 .2-.1 .3M529.5 166.9h1M530.4 166.9l.5 .2v.3M532.2 168.5l.3 .1 .3 .4-.1 1.2-.4 .2M532.2 170.3h.1M532.6 214.8v4.8M532.6 219.7h.1M419.2 233.1l.4 .5M419.2 232.1v1"/>
<path d="M419.6 231.7l-.4 .5M419.7 233.6h.1M419.7 231.7h.1M422.6 232.4h.4l.2 .2-.2 .4h-.4zM529.8 232.4h.4l.2 .2-.2 .4h-.4l-.1-.4zM532.2 237.5v9.3M532.2 231.7l.3 .1 .3 .4-.1 1.2-.5 .2M532.3 238.1l.3 .3M532.5 238.2h7.3l.1 4.4-.2 .2h-7.4l.1-.3M532.6 238.4v.5M532.6 239l-.3 .2M535.3 239l-.1 2.8"/>
<path d="M537.7 239l-2.4 .1M454 254.7h.6M454.7 254.9h.5M459.5 259.2v.5M459.7 259.8v.7M532.3 245.3l.2 .1 .1 .9M532.6 246.3l-.3 .3M532.6 246.1l-.3 .3M535.2 241.8l.2 .2h2.3M454 270.7h.6M454.7 270.4h.5M459.5 265.7v.4"/>
<path d="M459.7 264.9v.6M419.2 296.3l.4 .5M419.2 295.4v.9M419.6 294.9l-.4 .4M419.7 296.8h.1M419.7 294.9h.1M421 299.3l.5 .4M421.5 299.7h1M422.9 299.3l-.5 .4M426 299.3l.5 .4 1.2-.1 .2-.3M429.8 295.4h.3l.2 .3-.2 .3h-.3l-.2-.3zM521.8 295.4h.4l.2 .3-.2 .3h-.4l-.1-.3z"/>
<path d="M524 299.2l.5 .5M524.1 299.2v.1M524.5 299.7h1M525.9 299.3l-.5 .4M529 299.3l.5 .4M529.5 299.7h1M530.9 299.3l-.5 .4M532.2 294.9l.5 .2 .1 1.2M532.8 296.3l-.3 .4-.3 .1"/>
<circle cx="430" cy="169.7" r=".92"/>
<circle cx="522" cy="169.7" r=".92"/>
<circle cx="422.8" cy="232.7" r=".92"/>
<circle cx="530" cy="232.7" r=".92"/>
<circle cx="458.8" cy="255.6" r=".48"/>
<circle cx="458.8" cy="269.8" r=".48"/>
<circle cx="430" cy="295.7" r=".92"/>
<circle cx="522" cy="295.7" r=".92"/>
</g>
<circle cx="533" cy="216.7" r=".19" fill="#00f"/>
<path d="M533 216.7v1.1" fill="none" stroke="#00f" stroke-width=".38"/>
<circle cx="533" cy="217.8" r=".19" fill="#00f"/>
<path d="M532.6 219.2h1.4M532.6 215.3h1.4M532.9 216.7l.2 .4-.1 .7zM533 216.8v.8M533.4 217.1l.4 .2zM533.4 217.1v.2M534 215.3h.1M534 219.1h.1M534.1 215.4v3.7" fill="none" stroke="#00f" stroke-width=".38"/>
<g fill="#00f">
<circle cx="533" cy="217.8" r=".19"/>
<circle cx="533" cy="216.7" r=".19"/>
</g>
<!-- layer: Borda A3/A4 (ABNT) -->
<g fill="none" stroke="#800000" stroke-width=".51">
<path d="M25 7.2h562v406h-562zM219 .2v12M0 210.2h30M582 210.2h12M409 373.2l17 5h-17M409 373.2h178v40h-178zM426 378.2h34v4.9h17M426 378.2v15M426 373.2v5M460 373.2v5h17v4.9M477 373.2v5h75M552 373.2v20h-143"/>
<path d="M409 383.1h51v10.1M409 398.2h17M417.5 398.2v10M434.5 398.2h-8.5v10M443 393.2v16.5M451.5 398.2v10h-42.5M460 398.2v10h8.5M468.5 398.2v10M477 398.2h-42.5v10M477 383.1v5.1h-68M477 398.2v10h75M477 383.1h75"/>
<path d="M477 398.2h75M552 388.2h-75v10M569.5 393.2v9.9h17.5M587 393.2h-35v9.9h17.5v10.1M306 408.2v12M409 403.1h143v10.1M451.5 408.2h8.5M468.5 408.2h8.5v5"/>
</g>
<path d="M568 376l5.5 9.6h-2.5l-3-5.3-6 10.5-1.3-2.3zM568 375.1h3l7.7 13.4-1.4 2.6h-15.5l-1.5-2.6zM568.3 375.6h2.5l7.2 12.6h-11l1.3-2.3h5.9zM568 381.2l1.3 2.1-3 5.2h12l-1.3 2.3h-14.5zM569.5 383.8l1 1.8h-2z" fill="none" stroke="#00f" stroke-width=".83"/>
<!-- layer: 0 -->
<path d="M561.8 391.1h15.5" fill="none" stroke="#000" stroke-width=".27"/>
<g fill="none" stroke="#000" stroke-width=".51">
<path d="M552.8 408.2h3.1M553.5 406.4l6-1.7v6.9l-6-1.7zM557.5 408.2h6.2M564.5 403.6v3M564.5 409.7v3M565.3 408.2h3"/>
<circle cx="564.5" cy="408.2" r="3.5"/>
<circle cx="564.5" cy="408.2" r="1.75"/>
</g>
<text font-size="8.1" x="30" y="17.4">GRID V1</text>
<g font-size="3.4">
<text x="427" y="381.9">Kedso</text>
<text x="492.1" y="386.9">GRID V1</text>
<text x="492.1" y="400.7">,</text>
<text x="558.8" y="401.9">1:5</text>
<text x="576.5" y="401.9">A2</text>
<text x="492.1" y="406.7">N/D</text>
<text x="575" y="411.7">1 / 9</text>
</g>
<g font-size="2.7">
<text x="426.8" y="376.7">Nome</text>
<text x="460.8" y="376.7">Data</text>
<text x="477.8" y="376.7">Cliente:</text>
<text x="409.8" y="381.4">Projetado</text>
<text x="460.8" y="381.5">01/08/2025</text>
<text x="477.8" y="381.4">Projeto:</text>
<text x="409.8" y="386.7">Revisado</text>
<text x="477.8" y="386.4">Código:</text>
<text x="409.8" y="391.4">Aprovado</text>
<text x="477.8" y="391.5">Descrição:</text>
<text x="477.8" y="401.7">Material:</text>
<text x="477.8" y="396.7">Rev.:</text>
<text x="552.8" y="396.7">Escala:</text>
<text x="570.3" y="396.7">Tamanho:</text>
<text x="477.8" y="406.6">Peso:</text>
<text x="570.3" y="406.7">Folha:</text>
</g>
<g font-size="2">
<text x="410.9" y="401.4">1~50</text>
<text x="412.3" y="396.4">Tolerância Linear Permitida</text>
<text x="418.2" y="401.4">51~100</text>
<text x="426.1" y="401.4">101~250</text>
<text x="434.5" y="401.4">251~1000</text>
<text x="444.4" y="401.4">0~45°</text>
<text x="445.4" y="396.2">Tolerância Angular Permitida</text>
<text x="452.4" y="401.4">45~90°</text>
<text x="460.3" y="401.4">90~135°</text>
<text x="468.7" y="401.4">135~180°</text>
<text x="410.7" y="406.3">±0,05</text>
<text x="419.2" y="406.3">±0,10</text>
<text x="427.7" y="406.3">±0,25</text>
<text x="436.8" y="406.3">±0,5</text>
<text x="444.2" y="406.3">±0,50°</text>
<text x="452.8" y="406.3">±1,00°</text>
<text x="461.3" y="406.3">±1,50°</text>
<text x="469.7" y="406.3">±2,00°</text>
<text x="409.6" y="410.2">Dimensões em milímetros.</text>
<text x="409.6" y="412.3">Chanfros não especificados 0,5x45°.</text>
<text x="477" y="412.3">divulgação a terceiros não deve ser feita sem prévia autorização.</text>
<text x="477.6" y="410.2">Este desenho é propriedade da DELTA SOLLUTIONS. A reprodução, uso ou</text>
</g>
</svg>
